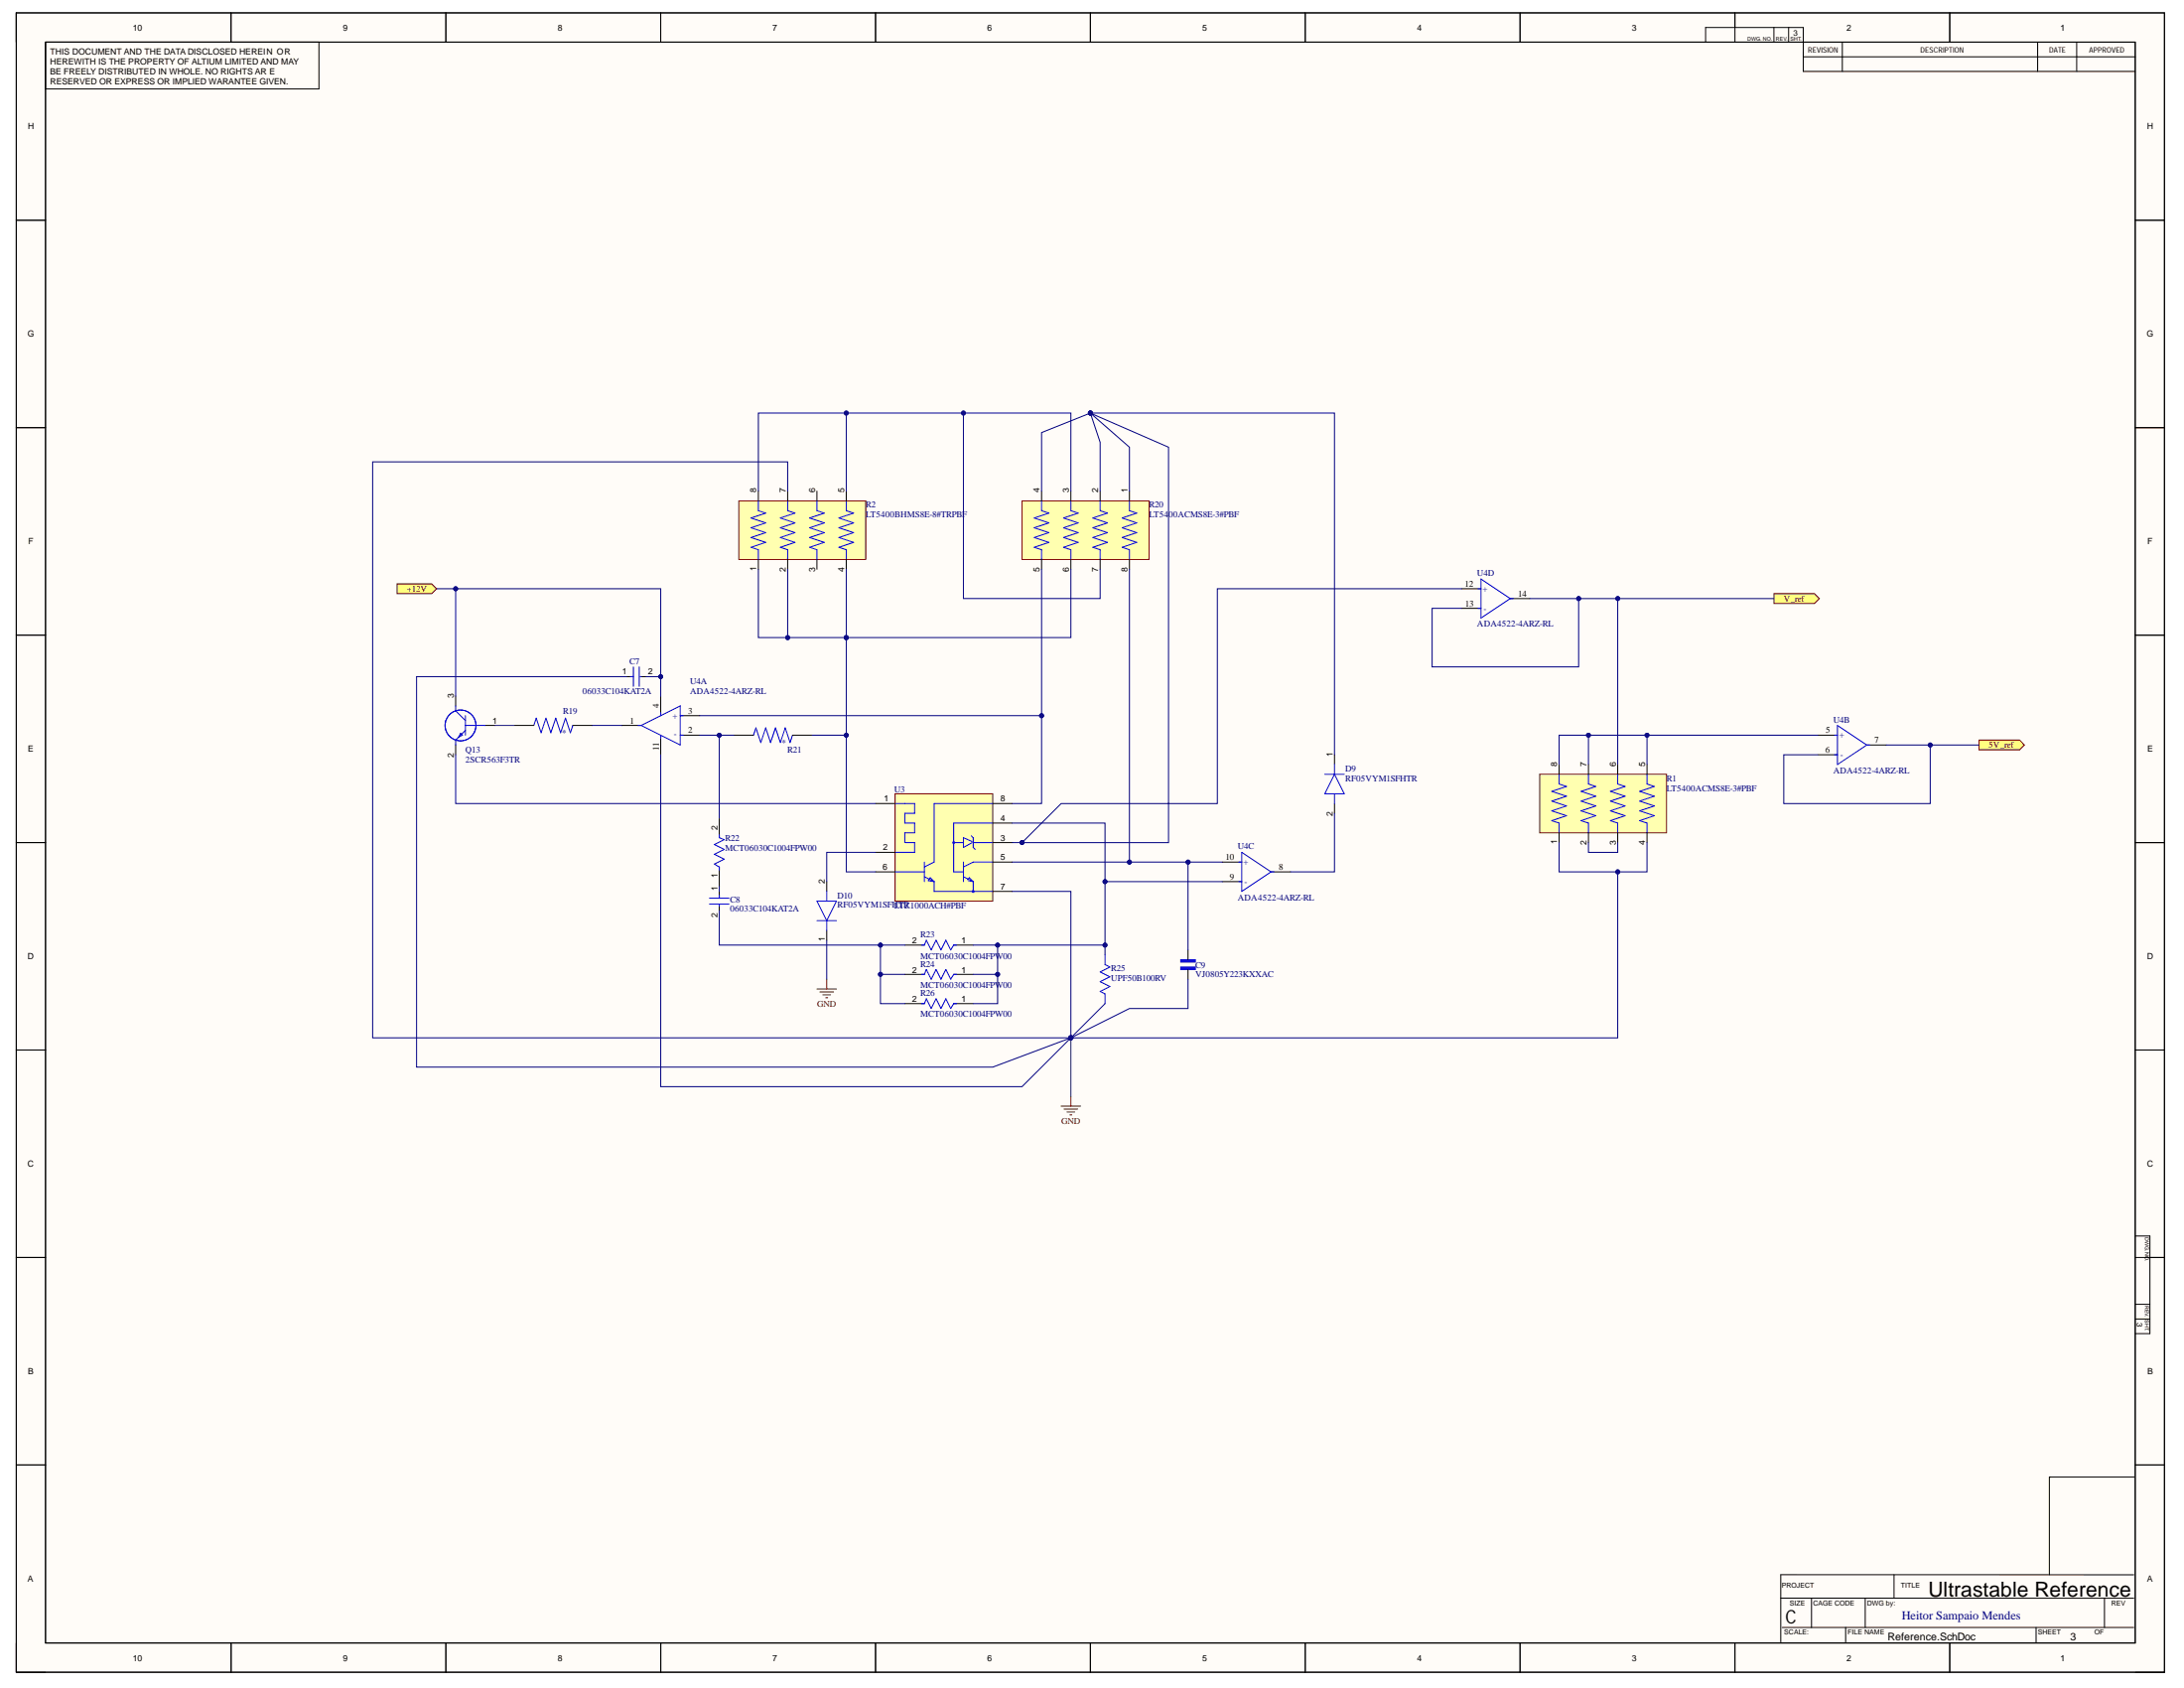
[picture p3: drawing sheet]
<svg xmlns="http://www.w3.org/2000/svg" width="279mm" height="216mm" viewBox="0 0 279 216" stroke-linecap="round" stroke-linejoin="round" font-family="sans-serif">
<path d="M2.1 1.6h274.8v212.3h-274.8z" fill-rule="evenodd" fill="#fffcf8"/>
<path d="M2.1 1.6h274.8v212.3h-274.8z" fill="none" stroke="#000" stroke-width=".13"/>
<path d="M5.8 5.4h267.4v204.8h-267.4z" fill-rule="evenodd" fill="#fffcf8"/>
<g fill="none" stroke="#000" stroke-width=".13">
<path d="M2.1 1.6v3.8M5.8 5.4h267.3v204.7h-267.3zM5.8 5.4h267.4v204.8h-267.4zM29.6 1.6v3.8M40.8 5.4v6h-35M57 1.6v3.8M84.5 1.6v3.8M112 1.6v3.8M139.5 1.6v3.8M167 1.6v3.8M194.5 1.6v3.8M218.2 5.4v-1.9h12.5v5.6h42.5"/>
<path d="M222 1.6v3.8M226.9 3.5v1.9M228.8 3.5v1.9M230.7 7.3h42.5M235.7 5.4v3.7M249.4 1.6v3.8M260.7 5.4v3.7M265.7 5.4v3.7M2.1 28.2h3.7M273.2 28.2h3.7M2.1 54.7h3.7M273.2 54.7h3.7"/>
<path d="M2.1 81.2h3.7M273.2 81.2h3.7M2.1 107.8h3.7M273.2 107.8h3.7M2.1 134.3h3.7M273.2 134.3h3.7M273.2 158.1h1.8v12.5h-1.8M2.1 160.8h3.7M273.2 160.8h3.7M273.2 168.7h1.8M273.2 166.8h1.8M2.1 187.4h3.7"/>
<path d="M273 188.9h-10.8v12.5M273.2 187.4h3.7M2.1 213.9h274.8v-212.3h-274.8v212.3h3.7M29.6 210.2v3.7M57 210.2v3.7M84.5 210.2v3.7M112 210.2v3.7M139.5 210.2v3.7M167 210.2v3.7M194.5 210.2v3.7M222 210.2v3.7M227.8 204.4h45.2"/>
<path d="M228 208.2h45M231.7 204.4v3.8M236.1 208.2v1.8M238.6 204.4v3.8M242.3 201.4v3M249.4 210.2v3.7M260.5 208.2v1.8M269.2 204.4v3.8M273 201.4h-45.2v8.6M273.2 213.9h3.7"/>
</g>
<path d="M114.5 101.5h12.5v13.8h-12.5z" fill-rule="evenodd" fill="#ffffb0"/>
<path d="M114.5 101.5h12.5v13.8h-12.5z" fill="none" stroke="#800000" stroke-width=".13"/>
<g fill="none" stroke="#00f" stroke-width=".13">
<path d="M114.5 102.8h2.5v1.2h-1.2v1.3h1.2v1.2h-1.2v1.3h1.2v1.2h-2.5M114.5 111.5h3.8M118.3 112.1l1.2 .7M118.3 110.3v2.5M119 112.3l.5 .5-.7-.2zM119.5 112.8v1.2h7.5M122 107.8h1.3M123.3 110.3v2.5M123.3 112.1l1.2 .7M123.8 112.5l.2-.2 .5 .5M123.9 112.6l.6 .2M124.3 106.9l.2 .2v1.3l.3 .2"/>
<path d="M124.4 107.6l-1.1-.5v1.3l1.1-.6M124.5 112.8v1.2M124.5 107.8h2.5M127 102.8h-7.5v7.5l-1.2 .6M127 105.3h-5v6.2h1.3M127 110.3h-2.5l-1.2 .6"/>
<circle cx="122" cy="107.8" r=".13"/>
<circle cx="124.5" cy="114" r=".12"/>
</g>
<path d="M112 111.5h2.5M112 102.8h2.5M112 109h2.5M127 102.8h2.5M127 114h2.5M127 107.8h2.5M127 105.3h2.5M127 110.3h2.5" fill="none" stroke="#000" stroke-width=".13"/>
<path d="M197 99h16.2v7.5h-16.2z" fill-rule="evenodd" fill="#ffffb0"/>
<path d="M197 99h16.2v7.5h-16.2z" fill="none" stroke="#800000" stroke-width=".13"/>
<path d="M199.5 99v1.3l.9 .3-1.9 .6 1.9 .6-1.9 .7 1.9 .6-1.9 .6 1.9 .6-1.9 .7 1 .3v1.2M203.2 99v1.3l.9 .3-1.8 .6 1.8 .6-1.8 .7 1.8 .6-1.8 .6 1.8 .6-1.8 .7 .9 .3v1.2M207 99v1.3l.9 .3-1.9 .6 1.9 .6-1.9 .7 1.9 .6-1.9 .6 1.9 .6-1.9 .7 1 .3v1.2M210.7 99v1.3l.9 .3-1.8 .6 1.8 .6-1.8 .7 1.8 .6-1.8 .6 1.8 .6-1.8 .7 .9 .3v1.2" fill="none" stroke="#00f" stroke-width=".13"/>
<path d="M199.5 97.8v1.2M203.2 97.8v1.2M207 97.8v1.2M210.7 97.8v1.2M199.5 106.5v1.3M203.2 106.5v1.3M207 106.5v1.3M210.7 106.5v1.3" fill="none" stroke="#000" stroke-width=".13"/>
<path d="M94.5 64.1h16.3v7.5h-16.3z" fill-rule="evenodd" fill="#ffffb0"/>
<path d="M94.5 64.1h16.3v7.5h-16.3zM104.5 126.5h2.5M104.9 126.9h1.7M105.3 127.2h1M105.6 127.6h.3M105.8 125.2v1.3" fill="none" stroke="#800000" stroke-width=".13"/>
<g fill="none" stroke="#00f" stroke-width=".13">
<path d="M97 64.1v1.2l1 .3-1.9 .7 1.9 .6-1.9 .6 1.9 .6-1.9 .7 1.9 .6-1.9 .6 .9 .3v1.3M100.8 64.1v1.2l.9 .3-1.9 .7 1.9 .6-1.9 .6 1.9 .6-1.9 .7 1.9 .6-1.9 .6 1 .3v1.3M104.5 64.1v1.2l1 .3-1.9 .7 1.9 .6-1.9 .6 1.9 .6-1.9 .7 1.9 .6-1.9 .6 .9 .3v1.3M108.3 64.1v1.2l.9 .3-1.9 .7 1.9 .6-1.9 .6 1.9 .6-1.9 .7 1.9 .6-1.9 .6 1 .3v1.3M189.1 75.3h.4M189.1 77.8h.4M189.5 74.1l3.7 2.5-3.7 2.5zM193.2 76.6h.4M68.3 92.8l.3-.9 .6 1.8 .6-1.8 .7 1.8 .6-1.8 .6 1.8 .6-1.8 .7 1.8 .3-.9M81.7 92.8h.3M82 92.8l5-2.5v5zM84.5 91.2v.3"/>
<path d="M84.5 94v.4M87 91.5h.4M87 94h.4M234.7 94h.4M234.7 96.5h.4M235.1 92.8l3.7 2.5-3.7 2.5zM238.8 95.3h.4M158.5 110.3h.4M158.5 112.8h.4M158.9 109l3.7 2.5-3.7 2.5zM162.6 111.5h.4"/>
</g>
<g fill="none" stroke="#000" stroke-width=".13">
<path d="M97 62.8v1.3M97 71.6v1.2M100.8 62.8v1.3M100.8 71.6v1.2M104.5 62.8v1.3M104.5 71.6v1.2M108.3 62.8v1.3M108.3 71.6v1.2M187 75.3h2.5M187 77.8h2.5M193.2 76.6h2.5M65.8 92.8h2.5"/>
<path d="M73.3 92.8h2.5M79.5 92.8h2.5M84.5 89v2.5M84.5 94v2.5M87 91.5h2.5M87 94h2.5M232.6 94h2.5M232.6 96.5h2.5M238.8 95.3h2.5M156.4 110.3h2.5M156.4 112.8h2.5M162.6 111.5h2.5"/>
</g>
<path d="M130.8 64.1h16.2v7.5h-16.2z" fill-rule="evenodd" fill="#ffffb0"/>
<path d="M130.8 64.1h16.2v7.5h-16.2z" fill="none" stroke="#800000" stroke-width=".13"/>
<g fill="none" stroke="#00f" stroke-width=".13">
<path d="M133.2 64.1v1.2l1 .3-1.9 .7 1.9 .6-1.9 .6 1.9 .6-1.9 .7 1.9 .6-1.9 .6 .9 .3v1.3M137 64.1v1.2l.9 .3-1.8 .7 1.8 .6-1.8 .6 1.8 .6-1.8 .7 1.8 .6-1.8 .6 .9 .3v1.3M140.7 64.1v1.2l1 .3-1.9 .7 1.9 .6-1.9 .6 1.9 .6-1.9 .7 1.9 .6-1.9 .6 .9 .3v1.3M144.5 64.1v1.2l.9 .3-1.8 .7 1.8 .6-1.8 .6 1.8 .6-1.8 .7 1.8 .6-1.8 .6 .9 .3v1.3M80.7 86.5h.3M81 85.3v2.5M81.8 85.3v2.5M81.9 86.5h.1M96.4 94l.3-.9 .6 1.9 .7-1.9 .6 1.9 .6-1.9 .6 1.9 .7-1.9 .6 1.9 .3-1M90.8 114.9h2.5M90.8 115.6h2.5M92 106.8v.3l.6 .3-1.2 .6 1.2 .6-1.2 .7 1.2 .6-1.2 .6 .6 .4v.4"/>
<path d="M92 114.5v.4M92 115.8v.1M117.9 120.9h.4l.2-.6 .6 1.2 .7-1.2 .6 1.2 .6-1.2 .6 1.2 .4-.6h.4M117.9 124.6h.4l.2-.6 .6 1.2 .7-1.2 .6 1.2 .6-1.2 .6 1.2 .4-.6h.4M117.9 128.4h.4l.2-.7 .6 1.3 .7-1.3 .6 1.3 .6-1.3 .6 1.3 .4-.6h.4M141.4 122.1v1.3l.6 .3-1.3 .6 1.3 .6-1.3 .7 1.3 .6-1.3 .6 .7 .3v1.3"/>
</g>
<g fill="none" stroke="#000" stroke-width=".13">
<path d="M133.2 62.8v1.3M133.2 71.6v1.2M137 62.8v1.3M137 71.6v1.2M140.7 62.8v1.3M140.7 71.6v1.2M144.5 62.8v1.3M144.5 71.6v1.2M80.2 86.5h.8M81.9 86.5h.8M93.9 94h2.5M101.4 94h2.5"/>
<path d="M92 104.6v2.5M92 110.9v2.5M92 114v.9M92 115.8v.7M115.8 120.9h2.5M115.8 124.6h2.5M115.8 128.4h2.5M122 120.9h2.5M122 124.6h2.5M122 128.4h2.5"/>
</g>
<path d="M253.2 94.7h5.2l.6 .6-.6 .6h-5.2z" fill-rule="evenodd" fill="#ffff80"/>
<path d="M253.2 94.7h5.2l.6 .6-.6 .6h-5.2z" fill="none" stroke="#800000" stroke-width=".13"/>
<path d="M226.9 75.9h5.2l.7 .7-.7 .6h-5.2z" fill-rule="evenodd" fill="#ffff80"/>
<path d="M226.9 75.9h5.2l.7 .7-.7 .6h-5.2z" fill="none" stroke="#800000" stroke-width=".13"/>
<path d="M50.8 74.7h4.4l.7 .6-.7 .6h-4.4z" fill-rule="evenodd" fill="#ffff80"/>
<path d="M50.8 74.7h4.4l.7 .6-.7 .6h-4.4z" fill="none" stroke="#800000" stroke-width=".13"/>
<path d="M58.3 89v1.3M58.3 95.3v1.2M62 92.8h1.3" fill="none" stroke="#000" stroke-width=".13"/>
<g fill="none" stroke="#00f" stroke-width=".13">
<path d="M58.3 90.3v.6l1.2 1.3M58.9 93.8l.3 .2-.5 .3zM59.5 91.5v2.5M59.5 93.4l-1.2 1.3v.6M59.5 92.8h2.5"/>
<circle cx="58.9" cy="92.8" r="1.97"/>
</g>
<path d="M151 123.7h1.9v.3h-1.9z" fill-rule="evenodd" fill="#00f"/>
<path d="M151 123.7h1.9v.3h-1.9z" fill="none" stroke="#00f" stroke-width=".13"/>
<path d="M151 122.7h1.9v.4h-1.9z" fill-rule="evenodd" fill="#00f"/>
<path d="M169.5 99h2.5M170.7 99l1.3 2.5h-2.5zM170.7 97.8v1.2M104.5 115.3h2.5l-1.2 2.5zM104.5 117.8h2.5M105.8 114v1.3M105.8 117.8v1.2M170.7 101.5v1.3M151 122.7h1.9v.4h-1.9z" fill="none" stroke="#00f" stroke-width=".13"/>
<path d="M170.7 96.5v1.3M105.8 112.8v1.2M105.8 119v1.3M170.7 102.8v1.2M152 121.5v1.2M152 124v1.2" fill="none" stroke="#000" stroke-width=".13"/>
<path d="M135.7 141.5h2.5M136.1 141.9h1.8M136.5 142.2h1M136.9 142.6h.2M137 140.2v1.3" fill="none" stroke="#800000" stroke-width=".13"/>
<path d="M58.3 96.5v6.3h53.7M75.8 92.8h3.7M241.3 95.3h5.6v7.5h-18.7v-6.3h4.4M112 109h-6.2v3.8M203.2 107.8v1.2h3.8v-1.2" fill="none" stroke="#000080" stroke-width=".13"/>
<circle cx="246.9" cy="95.3" r=".25" fill="#000080"/>
<g fill="none" stroke="#000080" stroke-width=".13">
<path d="M133.2 72.8v30h-3.7"/>
<circle cx="246.9" cy="95.3" r=".25"/>
</g>
<circle cx="133.2" cy="91.5" r=".25" fill="#000080"/>
<g fill="none" stroke="#000080" stroke-width=".13">
<path d="M144.5 72.8v37.5h-15"/>
<circle cx="133.2" cy="91.5" r=".25"/>
</g>
<circle cx="144.5" cy="110.3" r=".25" fill="#000080"/>
<g fill="none" stroke="#000080" stroke-width=".13">
<path d="M203.2 94v3.8"/>
<circle cx="144.5" cy="110.3" r=".25"/>
</g>
<circle cx="203.2" cy="94" r=".25" fill="#000080"/>
<g fill="none" stroke="#000080" stroke-width=".13">
<path d="M210.7 94h21.9"/>
<circle cx="203.2" cy="94" r=".25"/>
</g>
<circle cx="210.7" cy="94" r=".25" fill="#000080"/>
<g fill="none" stroke="#000080" stroke-width=".13">
<path d="M108.3 62.8v-10h15v23.8h17.4v-3.8"/>
<circle cx="210.7" cy="94" r=".25"/>
</g>
<circle cx="123.3" cy="52.8" r=".25" fill="#000080"/>
<circle cx="123.3" cy="52.8" r=".25" fill="none" stroke="#000080" stroke-width=".13"/>
<circle cx="108.3" cy="52.8" r=".25" fill="#000080"/>
<g fill="none" stroke="#000080" stroke-width=".13">
<path d="M108.3 52.8h-11.3v10"/>
<circle cx="108.3" cy="52.8" r=".25"/>
</g>
<circle cx="108.3" cy="52.8" r=".25" fill="#000080"/>
<g fill="none" stroke="#000080" stroke-width=".13">
<path d="M97 72.8v8.7h11.3"/>
<circle cx="108.3" cy="52.8" r=".25"/>
</g>
<circle cx="100.8" cy="81.5" r=".25" fill="#000080"/>
<circle cx="100.8" cy="81.5" r=".25" fill="none" stroke="#000080" stroke-width=".13"/>
<circle cx="108.3" cy="81.6" r=".25" fill="#000080"/>
<g fill="none" stroke="#000080" stroke-width=".13">
<path d="M100.8 72.8v8.7"/>
<circle cx="108.3" cy="81.6" r=".25"/>
</g>
<circle cx="100.8" cy="81.5" r=".25" fill="#000080"/>
<g fill="none" stroke="#000080" stroke-width=".13">
<path d="M89.5 94h4.4"/>
<circle cx="100.8" cy="81.5" r=".25"/>
</g>
<circle cx="92" cy="94" r=".25" fill="#000080"/>
<g fill="none" stroke="#000080" stroke-width=".13">
<path d="M103.9 94h4.4"/>
<circle cx="92" cy="94" r=".25"/>
</g>
<circle cx="108.3" cy="94" r=".25" fill="#000080"/>
<g fill="none" stroke="#000080" stroke-width=".13">
<path d="M141.4 112.8h15"/>
<circle cx="108.3" cy="94" r=".25"/>
</g>
<circle cx="141.4" cy="112.8" r=".25" fill="#000080"/>
<g fill="none" stroke="#000080" stroke-width=".13">
<path d="M108.3 72.8v38.7h3.7"/>
<circle cx="141.4" cy="112.8" r=".25"/>
</g>
<circle cx="108.3" cy="81.6" r=".25" fill="#000080"/>
<circle cx="108.3" cy="81.6" r=".25" fill="none" stroke="#000080" stroke-width=".13"/>
<circle cx="108.3" cy="94" r=".25" fill="#000080"/>
<g fill="none" stroke="#000080" stroke-width=".13">
<path d="M207 111.5v21.2h-70"/>
<circle cx="108.3" cy="94" r=".25"/>
</g>
<circle cx="207" cy="111.5" r=".25" fill="#000080"/>
<circle cx="207" cy="111.5" r=".25" fill="none" stroke="#000080" stroke-width=".13"/>
<circle cx="137" cy="132.7" r=".25" fill="#000080"/>
<g fill="none" stroke="#000080" stroke-width=".13">
<path d="M139.5 52.8l1.2 3.8v6.2"/>
<circle cx="137" cy="132.7" r=".25"/>
</g>
<circle cx="139.5" cy="52.8" r=".25" fill="#000080"/>
<g fill="none" stroke="#000080" stroke-width=".13">
<path d="M139.5 52.8h31.2v43.7"/>
<circle cx="139.5" cy="52.8" r=".25"/>
</g>
<circle cx="139.5" cy="52.8" r=".25" fill="#000080"/>
<g fill="none" stroke="#000080" stroke-width=".13">
<path d="M139.5 52.8l-6.3 2.5v7.5"/>
<circle cx="139.5" cy="52.8" r=".25"/>
</g>
<circle cx="139.5" cy="52.8" r=".25" fill="#000080"/>
<g fill="none" stroke="#000080" stroke-width=".13">
<path d="M89.5 91.5h43.7"/>
<circle cx="139.5" cy="52.8" r=".25"/>
</g>
<circle cx="133.2" cy="91.5" r=".25" fill="#000080"/>
<g fill="none" stroke="#000080" stroke-width=".13">
<path d="M92 94v10.6"/>
<circle cx="133.2" cy="91.5" r=".25"/>
</g>
<circle cx="92" cy="94" r=".25" fill="#000080"/>
<g fill="none" stroke="#000080" stroke-width=".13">
<path d="M139.5 52.8l5 4.4v5.6M92 113.4v.6"/>
<circle cx="92" cy="94" r=".25"/>
</g>
<circle cx="139.5" cy="52.8" r=".25" fill="#000080"/>
<g fill="none" stroke="#000080" stroke-width=".13">
<path d="M115.8 120.9h-3.2v7.5h3.2"/>
<circle cx="139.5" cy="52.8" r=".25"/>
</g>
<circle cx="112.6" cy="124.6" r=".25" fill="#000080"/>
<circle cx="112.6" cy="124.6" r=".25" fill="none" stroke="#000080" stroke-width=".13"/>
<circle cx="112.6" cy="120.9" r=".25" fill="#000080"/>
<g fill="none" stroke="#000080" stroke-width=".13">
<path d="M112.6 124.6h3.2"/>
<circle cx="112.6" cy="120.9" r=".25"/>
</g>
<circle cx="112.6" cy="124.6" r=".25" fill="#000080"/>
<g fill="none" stroke="#000080" stroke-width=".13">
<path d="M124.5 120.9h3.1v7.5h-3.1"/>
<circle cx="112.6" cy="124.6" r=".25"/>
</g>
<circle cx="127.6" cy="120.9" r=".25" fill="#000080"/>
<circle cx="127.6" cy="120.9" r=".25" fill="none" stroke="#000080" stroke-width=".13"/>
<circle cx="127.6" cy="124.6" r=".25" fill="#000080"/>
<g fill="none" stroke="#000080" stroke-width=".13">
<path d="M124.5 124.6h3.1"/>
<circle cx="127.6" cy="124.6" r=".25"/>
</g>
<circle cx="127.6" cy="124.6" r=".25" fill="#000080"/>
<g fill="none" stroke="#000080" stroke-width=".13">
<path d="M92 116.5v4.4h20.6"/>
<circle cx="127.6" cy="124.6" r=".25"/>
</g>
<circle cx="112.6" cy="120.9" r=".25" fill="#000080"/>
<g fill="none" stroke="#000080" stroke-width=".13">
<path d="M127.6 120.9h13.8"/>
<circle cx="112.6" cy="120.9" r=".25"/>
</g>
<circle cx="127.6" cy="120.9" r=".25" fill="#000080"/>
<circle cx="127.6" cy="120.9" r=".25" fill="none" stroke="#000080" stroke-width=".13"/>
<circle cx="141.4" cy="120.9" r=".25" fill="#000080"/>
<g fill="none" stroke="#000080" stroke-width=".13">
<path d="M129.5 105.3h11.9v16.8"/>
<circle cx="141.4" cy="120.9" r=".25"/>
</g>
<circle cx="141.4" cy="120.9" r=".25" fill="#000080"/>
<circle cx="141.4" cy="120.9" r=".25" fill="none" stroke="#000080" stroke-width=".13"/>
<circle cx="141.4" cy="112.8" r=".25" fill="#000080"/>
<g fill="none" stroke="#000080" stroke-width=".13">
<path d="M129.5 114h7.5v18.7"/>
<circle cx="141.4" cy="112.8" r=".25"/>
</g>
<circle cx="137" cy="132.7" r=".25" fill="#000080"/>
<g fill="none" stroke="#000080" stroke-width=".13">
<path d="M141.4 128.4l-4.4 4.3"/>
<circle cx="137" cy="132.7" r=".25"/>
</g>
<circle cx="137" cy="132.7" r=".25" fill="#000080"/>
<g fill="none" stroke="#000080" stroke-width=".13">
<path d="M82.7 86.5h1.8v2.5"/>
<circle cx="137" cy="132.7" r=".25"/>
</g>
<circle cx="84.5" cy="86.5" r=".25" fill="#000080"/>
<g fill="none" stroke="#000080" stroke-width=".13">
<path d="M100.8 62.8v-3.7h-53.1v73.6h89.3"/>
<circle cx="84.5" cy="86.5" r=".25"/>
</g>
<circle cx="137" cy="132.7" r=".25" fill="#000080"/>
<g fill="none" stroke="#000080" stroke-width=".13">
<path d="M84.5 96.5v42.5h46.3l6.2-6.3"/>
<circle cx="137" cy="132.7" r=".25"/>
</g>
<circle cx="137" cy="132.7" r=".25" fill="#000080"/>
<g fill="none" stroke="#000080" stroke-width=".13">
<path d="M195.7 76.6h6.3v8.7h-18.8v-7.5h3.8"/>
<circle cx="137" cy="132.7" r=".25"/>
</g>
<circle cx="202" cy="76.6" r=".25" fill="#000080"/>
<g fill="none" stroke="#000080" stroke-width=".13">
<path d="M246.9 95.3h6.3M105.8 120.3v4.9"/>
<circle cx="202" cy="76.6" r=".25"/>
</g>
<circle cx="246.9" cy="95.3" r=".25" fill="#000080"/>
<g fill="none" stroke="#000080" stroke-width=".13">
<path d="M80.2 86.5h-26.9v50h73.7l10-3.8"/>
<circle cx="246.9" cy="95.3" r=".25"/>
</g>
<circle cx="137" cy="132.7" r=".25" fill="#000080"/>
<g fill="none" stroke="#000080" stroke-width=".13">
<path d="M137 72.8v8.7h-28.7"/>
<circle cx="137" cy="132.7" r=".25"/>
</g>
<circle cx="108.3" cy="81.6" r=".25" fill="#000080"/>
<g fill="none" stroke="#000080" stroke-width=".13">
<path d="M123.3 52.8h13.7v10"/>
<circle cx="108.3" cy="81.6" r=".25"/>
</g>
<circle cx="123.3" cy="52.8" r=".25" fill="#000080"/>
<g fill="none" stroke="#000080" stroke-width=".13">
<path d="M199.5 107.8v3.7h11.2v-3.7"/>
<circle cx="123.3" cy="52.8" r=".25"/>
</g>
<circle cx="207" cy="111.5" r=".25" fill="#000080"/>
<g fill="none" stroke="#000080" stroke-width=".13">
<path d="M199.5 97.8v-3.8h11.2v3.8"/>
<circle cx="207" cy="111.5" r=".25"/>
</g>
<circle cx="203.2" cy="94" r=".25" fill="#000080"/>
<circle cx="203.2" cy="94" r=".25" fill="none" stroke="#000080" stroke-width=".13"/>
<circle cx="210.7" cy="94" r=".25" fill="#000080"/>
<g fill="none" stroke="#000080" stroke-width=".13">
<path d="M139.5 52.8l10 4.4v50.6h-18.7l4.9-5h20v-27.5h31.3"/>
<circle cx="210.7" cy="94" r=".25"/>
</g>
<circle cx="130.7" cy="107.8" r=".25" fill="#000080"/>
<circle cx="130.7" cy="107.8" r=".25" fill="none" stroke="#000080" stroke-width=".13"/>
<circle cx="139.5" cy="52.8" r=".25" fill="#000080"/>
<g fill="none" stroke="#000080" stroke-width=".13">
<path d="M129.5 107.8h1.3"/>
<circle cx="139.5" cy="52.8" r=".25"/>
</g>
<circle cx="130.7" cy="107.8" r=".25" fill="#000080"/>
<g fill="none" stroke="#000080" stroke-width=".13">
<path d="M202 76.6h24.9"/>
<circle cx="130.7" cy="107.8" r=".25"/>
</g>
<circle cx="202" cy="76.6" r=".25" fill="#000080"/>
<circle cx="202" cy="76.6" r=".25" fill="none" stroke="#000080" stroke-width=".13"/>
<circle cx="207" cy="76.6" r=".25" fill="#000080"/>
<g fill="none" stroke="#000080" stroke-width=".13">
<path d="M207 76.6v21.2"/>
<circle cx="207" cy="76.6" r=".25"/>
</g>
<circle cx="207" cy="76.6" r=".25" fill="#000080"/>
<g fill="none" stroke="#000080" stroke-width=".13">
<path d="M58.3 75.3v13.7"/>
<circle cx="207" cy="76.6" r=".25"/>
</g>
<circle cx="58.3" cy="75.3" r=".25" fill="#000080"/>
<g fill="none" stroke="#000080" stroke-width=".13">
<path d="M55.9 75.3h28.6v11.2"/>
<circle cx="58.3" cy="75.3" r=".25"/>
</g>
<circle cx="58.3" cy="75.3" r=".25" fill="#000080"/>
<circle cx="58.3" cy="75.3" r=".25" fill="none" stroke="#000080" stroke-width=".13"/>
<circle cx="84.5" cy="86.5" r=".25" fill="#000080"/>
<g fill="none" stroke="#000080" stroke-width=".13">
<path d="M152 110.3v11.2"/>
<circle cx="84.5" cy="86.5" r=".25"/>
</g>
<circle cx="152" cy="110.3" r=".25" fill="#000080"/>
<g fill="none" stroke="#000080" stroke-width=".13">
<path d="M152 125.2v3.8h-7.5l-7.5 3.7"/>
<circle cx="152" cy="110.3" r=".25"/>
</g>
<circle cx="137" cy="132.7" r=".25" fill="#000080"/>
<g fill="none" stroke="#000080" stroke-width=".13">
<path d="M144.5 110.3h11.9"/>
<circle cx="137" cy="132.7" r=".25"/>
</g>
<circle cx="144.5" cy="110.3" r=".25" fill="#000080"/>
<circle cx="144.5" cy="110.3" r=".25" fill="none" stroke="#000080" stroke-width=".13"/>
<circle cx="152" cy="110.3" r=".25" fill="#000080"/>
<g fill="none" stroke="#000080" stroke-width=".13">
<path d="M170.7 104v7.5h-5.6"/>
<circle cx="152" cy="110.3" r=".25"/>
</g>
<path d="M137 132.7v7.5" fill="none" stroke="#073763" stroke-width=".13"/>
<circle cx="137" cy="132.7" r=".25" fill="#000080"/>
<circle cx="137" cy="132.7" r=".25" fill="none" stroke="#000080" stroke-width=".13"/>
<path d="M63.3 92.8h2.5" fill="none" stroke="#073763" stroke-width=".13"/>
<text font-size="2.7" x="246.7" y="204.2">Ultrastable Reference</text>
<text font-size="2.4" x="228.4" y="207.6">C</text>
<text font-size="1.6" fill="#000080" x="243.3" y="207.2">Heitor Sampaio Mendes</text>
<g font-size="1.4">
<text x="241.5" y="209.8">Reference.SchDoc</text>
<text x="264.9" y="209.8">3</text>
</g>
<g font-size="1.1">
<text x="17" y="3.9">10</text>
<text x="43.9" y="3.9">9</text>
<text x="71.4" y="3.9">8</text>
<text x="98.8" y="3.9">7</text>
<text x="126.3" y="3.9">6</text>
<text x="153.8" y="3.9">5</text>
<text x="181.3" y="3.9">4</text>
<text x="208.8" y="3.9">3</text>
<text x="236.2" y="3.9">2</text>
<text x="263.6" y="3.9">1</text>
<text x="6.4" y="7">THIS DOCUMENT AND THE DATA DISCLOSED HEREIN OR</text>
<text x="6.4" y="8.2">HEREWITH IS THE PROPERTY OF ALTIUM LIMITED AND MAY</text>
<text x="6.4" y="9.5">BE FREELY DISTRIBUTED IN WHOLE. NO RIGHTS AR E</text>
<text x="6.4" y="10.8">RESERVED OR EXPRESS OR IMPLIED WARANTEE GIVEN.</text>
<text x="3.6" y="16.5">H</text>
<text x="274.7" y="16.5">H</text>
<text x="3.6" y="43.1">G</text>
<text x="274.6" y="43.1">G</text>
<text x="96.8" y="63.1" transform="rotate(-90 96.8 63.1)">8</text>
<text x="100.5" y="63.1" transform="rotate(-90 100.5 63.1)">7</text>
<text x="104.3" y="63.1" transform="rotate(-90 104.3 63.1)">6</text>
<text x="108" y="63.1" transform="rotate(-90 108 63.1)">5</text>
<text x="133" y="63.1" transform="rotate(-90 133 63.1)">4</text>
<text x="136.8" y="63.1" transform="rotate(-90 136.8 63.1)">3</text>
<text x="140.5" y="63.1" transform="rotate(-90 140.5 63.1)">2</text>
<text x="144.2" y="63.1" transform="rotate(-90 144.2 63.1)">1</text>
<text x="3.6" y="69.6">F</text>
<text x="274.7" y="69.6">F</text>
<text x="96.8" y="73" transform="rotate(-90 96.8 73)">1</text>
<text x="100.5" y="73.1" transform="rotate(-90 100.5 73.1)">2</text>
<text x="104.3" y="73.1" transform="rotate(-90 104.3 73.1)">3</text>
<text x="108" y="73.1" transform="rotate(-90 108 73.1)">4</text>
<text x="133" y="73.1" transform="rotate(-90 133 73.1)">5</text>
<text x="136.8" y="73.1" transform="rotate(-90 136.8 73.1)">6</text>
<text x="140.5" y="73.1" transform="rotate(-90 140.5 73.1)">7</text>
<text x="144.2" y="73.1" transform="rotate(-90 144.2 73.1)">8</text>
<text x="187.4" y="75.1">12</text>
<text x="187.4" y="77.5">13</text>
<text x="194.2" y="76.3">14</text>
<text x="58" y="89.3" transform="rotate(-90 58 89.3)">3</text>
<text x="79.6" y="86.3">1</text>
<text x="82.9" y="86.3">2</text>
<text x="63" y="92.5">1</text>
<text x="80.6" y="92.5">1</text>
<text x="84.3" y="90.5" transform="rotate(-90 84.3 90.5)">4</text>
<text x="88" y="91.3">3</text>
<text x="88" y="93.8">2</text>
<text x="233.6" y="93.8">5</text>
<text x="239.8" y="95">7</text>
<text x="3.6" y="96.1">E</text>
<text x="58" y="96.9" transform="rotate(-90 58 96.9)">2</text>
<text x="84.3" y="96" transform="rotate(-90 84.3 96)">11</text>
<text x="170.5" y="96.8" transform="rotate(-90 170.5 96.8)">1</text>
<text x="199.2" y="98" transform="rotate(-90 199.2 98)">8</text>
<text x="203" y="98" transform="rotate(-90 203 98)">7</text>
<text x="206.7" y="98" transform="rotate(-90 206.7 98)">6</text>
<text x="210.5" y="98" transform="rotate(-90 210.5 98)">5</text>
<text x="233.5" y="96.3">6</text>
<text x="274.7" y="96.1">E</text>
<text x="91.8" y="106.1" transform="rotate(-90 91.8 106.1)">2</text>
<text x="113.1" y="102.5">1</text>
<text x="128" y="102.5">8</text>
<text x="128" y="107.5">3</text>
<text x="128" y="105.1">4</text>
<text x="170.5" y="104.3" transform="rotate(-90 170.5 104.3)">2</text>
<text x="199.2" y="107.9" transform="rotate(-90 199.2 107.9)">1</text>
<text x="91.8" y="113.9" transform="rotate(-90 91.8 113.9)">1</text>
<text x="91.8" y="112.3" transform="rotate(-90 91.8 112.3)">1</text>
<text x="105.5" y="113" transform="rotate(-90 105.5 113)">2</text>
<text x="112.9" y="111.3">6</text>
<text x="113" y="108.8">2</text>
<text x="128" y="113.8">7</text>
<text x="128" y="110">5</text>
<text x="156.8" y="110">10</text>
<text x="157.4" y="112.5">9</text>
<text x="163.6" y="111.3">8</text>
<text x="203" y="108.1" transform="rotate(-90 203 108.1)">2</text>
<text x="206.7" y="108.1" transform="rotate(-90 206.7 108.1)">3</text>
<text x="210.5" y="108.1" transform="rotate(-90 210.5 108.1)">4</text>
<text x="91.8" y="117.3" transform="rotate(-90 91.8 117.3)">2</text>
<text x="3.6" y="122.7">D</text>
<text x="105.5" y="120.4" transform="rotate(-90 105.5 120.4)">1</text>
<text x="116.7" y="120.6">2</text>
<text x="116.7" y="124.4">2</text>
<text x="123" y="120.6">1</text>
<text x="123" y="124.4">1</text>
<text x="274.7" y="122.7">D</text>
<text x="116.7" y="128.1">2</text>
<text x="123" y="128.1">1</text>
<text x="3.6" y="149.2">C</text>
<text x="274.7" y="149.2">C</text>
<text x="3.6" y="175.7">B</text>
<text x="274.7" y="175.7">B</text>
<text x="3.6" y="202.3">A</text>
<text x="274.7" y="202.3">A</text>
<text x="17" y="212.4">10</text>
<text x="43.9" y="212.4">9</text>
<text x="71.4" y="212.4">8</text>
<text x="98.8" y="212.4">7</text>
<text x="126.3" y="212.4">6</text>
<text x="153.8" y="212.4">5</text>
<text x="181.3" y="212.4">4</text>
<text x="208.8" y="212.4">3</text>
<text x="236.2" y="212.4">2</text>
<text x="263.6" y="212.4">1</text>
</g>
<g font-size="1.1" fill="#000080">
<text x="110.8" y="65">R2</text>
<text x="147" y="65">R20</text>
<text x="110.8" y="66.2">LT5400BHMS8E-8#TRPBF</text>
<text x="147" y="66.2">LT54</text>
<text x="149.5" y="66.2">00ACMS8E-3#PBF</text>
<text x="189" y="73.7">U4D</text>
<text x="189.7" y="75.7">+</text>
<text x="189" y="80.2">ADA4522-4ARZ-RL</text>
<text x="189.8" y="78.2">-</text>
<text x="74.5" y="88.8">06033C104KAT2A</text>
<text x="80.5" y="84.9">C7</text>
<text x="88.3" y="87.6">U4A</text>
<text x="88.3" y="88.8">ADA4522-4ARZ-RL</text>
<text x="71.9" y="94.1">*</text>
<text x="72" y="91.3">R19</text>
<text x="86" y="91.9">+</text>
<text x="86.2" y="94.3">-</text>
<text x="100" y="95.4">*</text>
<text x="234.5" y="92.4">U4B</text>
<text x="235.3" y="94.4">+</text>
<text x="59.5" y="96.3">Q13</text>
<text x="59.5" y="97.5">2SCR563F3TR</text>
<text x="100.7" y="96.3">R21</text>
<text x="114.4" y="101.3">U3</text>
<text x="172.1" y="98.7">D9</text>
<text x="172.1" y="99.9">RF05VYM1SFHTR</text>
<text x="213.2" y="99.9">R1</text>
<text x="213.2" y="101.2">LT5400ACMS8E-3#PBF</text>
<text x="234.5" y="98.9">ADA4522-4ARZ-RL</text>
<text x="235.4" y="96.9">-</text>
<text x="92.8" y="107.6">R22</text>
<text x="92.8" y="108.9">MCT06030C1004FPW00</text>
<text x="158.4" y="108.6">U4C</text>
<text x="159.1" y="110.6">+</text>
<text x="159.2" y="113.1">-</text>
<text x="93.4" y="115.4">C8</text>
<text x="93.4" y="116.6">06033C104KAT2A</text>
<text x="107.1" y="114.9">D10</text>
<text x="107.1" y="116.1">RF05VYM1SFHTR</text>
<text x="114.4" y="116.2">LTZ1000ACH#PBF</text>
<text x="117.7" y="119.9">R23</text>
<text x="158.4" y="115.1">ADA4522-4ARZ-RL</text>
<text x="117.7" y="122.6">MCT06030C1004FPW00</text>
<text x="117.7" y="123.6">R24</text>
<text x="142.1" y="124.2">R25</text>
<text x="142.1" y="125.5">UPF50B100RV</text>
<text x="152.9" y="123.8">C9</text>
<text x="152.9" y="125">VJ0805Y223KXXAC</text>
<text x="117.7" y="126.4">MCT06030C1004FPW00</text>
<text x="117.7" y="127.4">R26</text>
<text x="117.7" y="130.1">MCT06030C1004FPW00</text>
</g>
<g font-size="1.1" fill="#800000">
<text x="52" y="75.7">+12V</text>
<text x="228.2" y="77">V_ref</text>
<text x="254.4" y="95.7">5V_ref</text>
<text x="104.5" y="128.8">GND</text>
<text x="135.8" y="143.7">GND</text>
</g>
<g font-size="1">
<text x="229.4" y="4.5">3</text>
<text x="231.3" y="6.7">REVISION</text>
<text x="245.7" y="6.7">DESCRIPTION</text>
<text x="262.2" y="6.7">DATE</text>
<text x="267.3" y="6.7">APPROVED</text>
<text x="273.4" y="169.2" transform="rotate(90 273.4 169.2)">3</text>
</g>
<g font-size=".9">
<text x="228" y="203.1">PROJECT</text>
<text x="243.2" y="203.1">TITLE</text>
<text x="228.3" y="209.1">SCALE:</text>
<text x="229" y="205.4">SIZE</text>
<text x="232" y="205.4">CAGE CODE</text>
<text x="236.4" y="209.1">FILE NAME</text>
<text x="238.9" y="205.4">DWG by:</text>
<text x="260.7" y="209.1">SHEET</text>
<text x="267.9" y="209.1">OF</text>
<text x="270.1" y="205.4">REV</text>
</g>
<g font-size=".7">
<text x="223.6" y="5.2">DWG. NO. REV. SHT.</text>
<text x="274.4" y="158.2" transform="rotate(90 274.4 158.2)">DWG. NO.</text>
<text x="274.4" y="167" transform="rotate(90 274.4 167)">REV. SHT.</text>
</g>
</svg>
